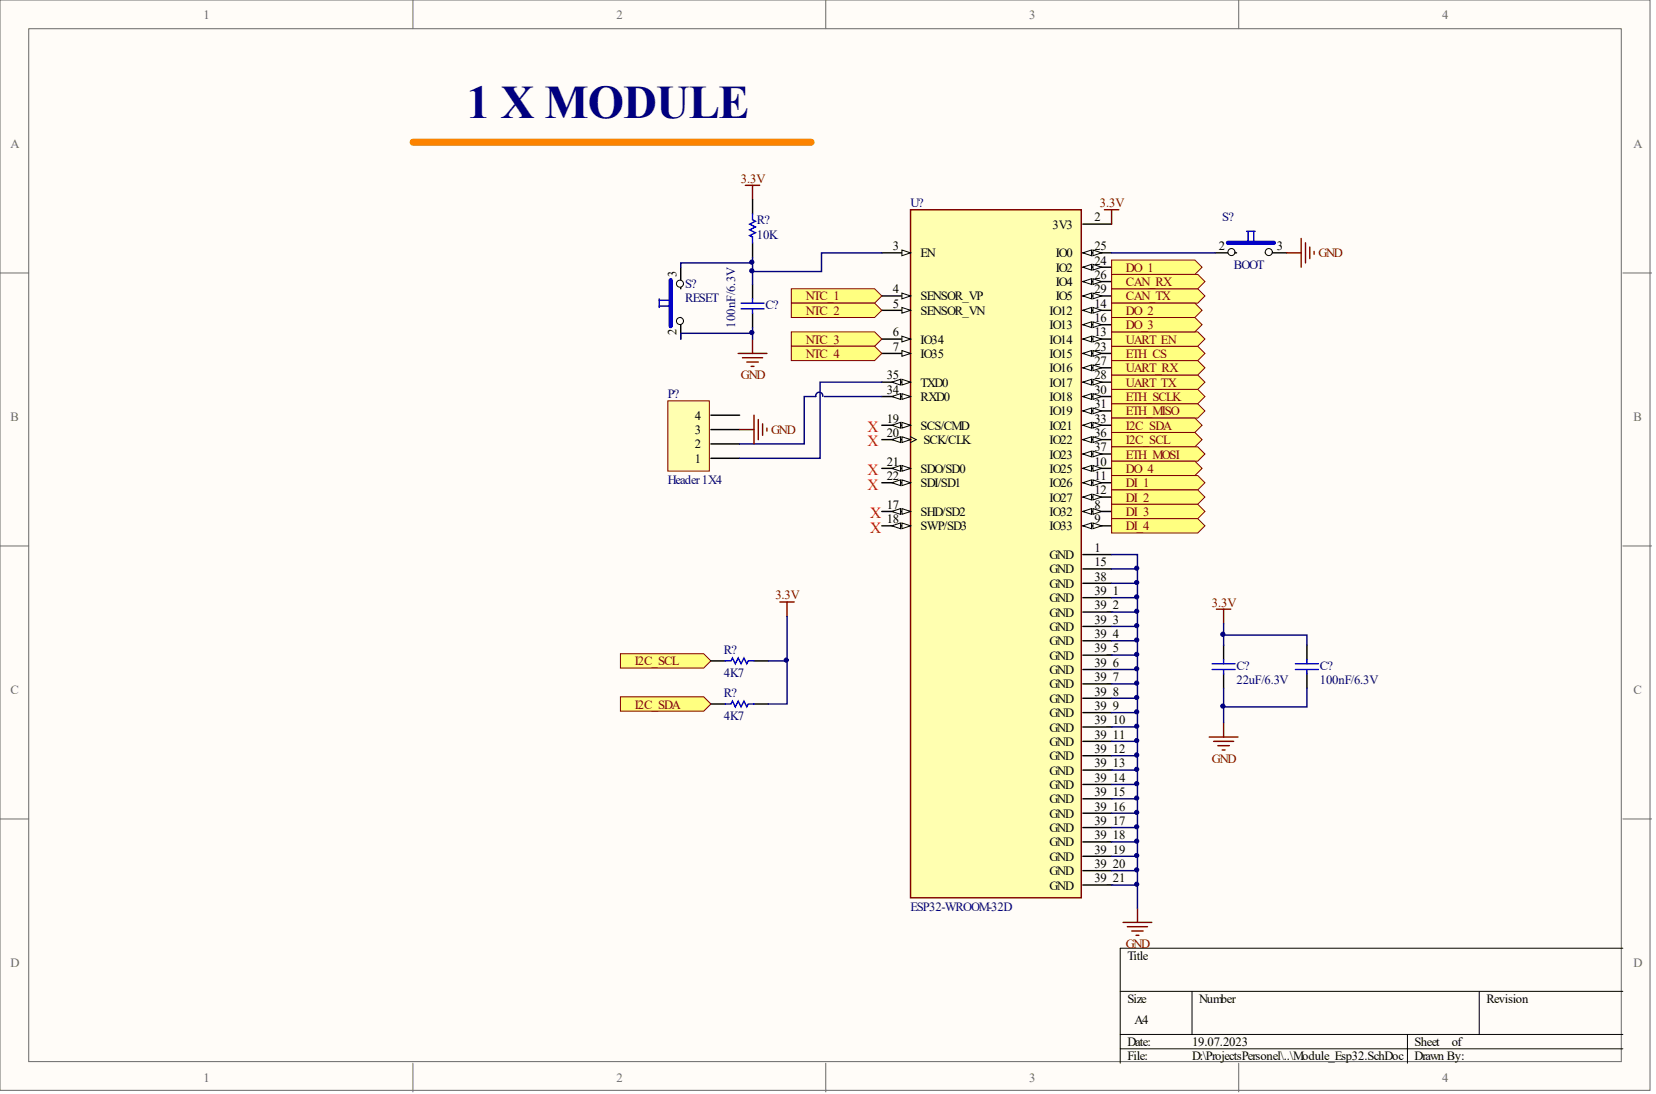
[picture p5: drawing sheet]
<svg xmlns="http://www.w3.org/2000/svg" width="292mm" height="193mm" viewBox="0 0 292 193" stroke-linecap="round" stroke-linejoin="round" font-family="sans-serif">
<g fill="#fffcf8" stroke="#696969" stroke-width=".18">
<path d="M0 0h291v192.3h-291z"/>
<path d="M5.1 5.1h280.9v182.2h-280.9z"/>
</g>
<path d="M72.8 0v5.1M145.7 0v5.1M218.5 0v5.1M0 48.1h5.1M286.3 48.1h5M0 96.3h5.1M286.3 96.3h5M0 144.5h5.1M286.3 144.5h5M72.8 187.5v5.1M145.7 187.5v5.1M218.5 187.5v5.1" fill="none" stroke="#696969" stroke-width=".18"/>
<path d="M197.6 174.9h88.7M210.3 174.9v7.6M260.9 174.9v7.6M286.3 167.3h-88.7v20.2M197.6 182.5h88.7M197.6 185h88.7M248.3 182.5v5" fill="none" stroke="#000" stroke-width=".18"/>
<g fill="#ffff80" stroke="#800000" stroke-width=".18">
<path d="M109.4 115.3h14.7l1.3 1.3-1.3 1.2h-14.7z" fill-rule="evenodd"/>
<path d="M109.4 122.9h14.7l1.3 1.3-1.3 1.2h-14.7z" fill-rule="evenodd"/>
</g>
<path d="M137.6 106.2h2.5M138.8 106.2v2.5" fill="none" stroke="#800000" stroke-width=".25"/>
<path d="M125.4 116.6h2.5M133 116.6h2.5M125.4 124.2h2.5M133 124.2h2.5" fill="none" stroke="#000" stroke-width=".25"/>
<path d="M127.9 116.6h1l.3-.5 .5 1 .5-1 .5 1 .5-1 .5 1 .3-.5h1M127.9 124.2h1l.3-.5 .5 1 .5-1 .5 1 .5-1 .5 1 .3-.5h1" fill="none" stroke="#00f" stroke-width=".25"/>
<path d="M135.5 116.6h3.3v7.6h-3.3M138.8 108.7v7.9" fill="none" stroke="#000080" stroke-width=".25"/>
<path d="M72.9 25.1h70.2" fill="none" stroke="#fd8300" stroke-width="1.3"/>
<path d="M160.6 37h30.1v121.4h-30.1z" fill="#ffffb0" stroke="#800000" stroke-width=".25"/>
<path d="M155.5 44.6h5.1" fill="none" stroke="#000" stroke-width=".25"/>
<path d="M159.1 44.1l1.5 .5-1.5 .5z" fill="#fffcf8" stroke="#000" stroke-width=".18"/>
<path d="M155.5 52.2h5.1" fill="none" stroke="#000" stroke-width=".25"/>
<path d="M159.1 51.7l1.5 .5-1.5 .5z" fill="#fffcf8" stroke="#000" stroke-width=".18"/>
<path d="M155.5 54.7h5.1" fill="none" stroke="#000" stroke-width=".25"/>
<path d="M159.1 54.2l1.5 .5-1.5 .5z" fill="#fffcf8" stroke="#000" stroke-width=".18"/>
<path d="M155.5 59.8h5.1" fill="none" stroke="#000" stroke-width=".25"/>
<path d="M159.1 59.3l1.5 .5-1.5 .5z" fill="#fffcf8" stroke="#000" stroke-width=".18"/>
<path d="M155.5 62.3h5.1" fill="none" stroke="#000" stroke-width=".25"/>
<path d="M159.1 61.8l1.5 .5-1.5 .5z" fill="#fffcf8" stroke="#000" stroke-width=".18"/>
<path d="M155.5 67.4h5.1" fill="none" stroke="#000" stroke-width=".25"/>
<g fill="#fffcf8" stroke="#000" stroke-width=".18">
<path d="M159.1 66.9l1.5 .5-1.5 .5z"/>
<path d="M157.3 67.4l1.5-.5v1z"/>
</g>
<path d="M155.5 69.9h5.1" fill="none" stroke="#000" stroke-width=".25"/>
<g fill="#fffcf8" stroke="#000" stroke-width=".18">
<path d="M159.1 69.4l1.5 .5-1.5 .6z"/>
<path d="M157.3 69.9l1.5-.5v1.1z"/>
</g>
<path d="M155.5 75h5.1" fill="none" stroke="#000" stroke-width=".25"/>
<g fill="#fffcf8" stroke="#000" stroke-width=".18">
<path d="M159.1 74.5l1.5 .5-1.5 .5z"/>
<path d="M157.3 75l1.5-.5v1z"/>
</g>
<path d="M155.5 77.5h5.1" fill="none" stroke="#000" stroke-width=".25"/>
<path d="M160.6 77l1 .5-1 .6" fill="none" stroke="#000" stroke-width=".18"/>
<g fill="#fffcf8" stroke="#000" stroke-width=".18">
<path d="M159.1 77l1.5 .5-1.5 .6z"/>
<path d="M157.3 77.5l1.5-.5v1.1z"/>
</g>
<path d="M155.5 82.6h5.1" fill="none" stroke="#000" stroke-width=".25"/>
<g fill="#fffcf8" stroke="#000" stroke-width=".18">
<path d="M159.1 82.1l1.5 .5-1.5 .5z"/>
<path d="M157.3 82.6l1.5-.5v1z"/>
</g>
<path d="M155.5 85.1h5.1" fill="none" stroke="#000" stroke-width=".25"/>
<g fill="#fffcf8" stroke="#000" stroke-width=".18">
<path d="M159.1 84.6l1.5 .5-1.5 .6z"/>
<path d="M157.3 85.1l1.5-.5v1.1z"/>
</g>
<path d="M155.5 90.2h5.1" fill="none" stroke="#000" stroke-width=".25"/>
<g fill="#fffcf8" stroke="#000" stroke-width=".18">
<path d="M159.1 89.7l1.5 .5-1.5 .5z"/>
<path d="M157.3 90.2l1.5-.5v1z"/>
</g>
<path d="M155.5 92.8h5.1" fill="none" stroke="#000" stroke-width=".25"/>
<g fill="#fffcf8" stroke="#000" stroke-width=".18">
<path d="M159.1 92.2l1.5 .6-1.5 .5z"/>
<path d="M157.3 92.8l1.5-.6v1.1z"/>
</g>
<path d="M191 39.5h5.1M191 44.6h5.1" fill="none" stroke="#000" stroke-width=".25"/>
<g fill="#fffcf8" stroke="#000" stroke-width=".18">
<path d="M191 44.6l1.5-.5v1z"/>
<path d="M192.8 44.1l1.5 .5-1.5 .5z"/>
</g>
<path d="M191 47.1h5.1" fill="none" stroke="#000" stroke-width=".25"/>
<g fill="#fffcf8" stroke="#000" stroke-width=".18">
<path d="M191 47.1l1.5-.5v1z"/>
<path d="M192.8 46.6l1.5 .5-1.5 .5z"/>
</g>
<path d="M191 49.7h5.1" fill="none" stroke="#000" stroke-width=".25"/>
<g fill="#fffcf8" stroke="#000" stroke-width=".18">
<path d="M191 49.7l1.5-.5v1z"/>
<path d="M192.8 49.2l1.5 .5-1.5 .5z"/>
</g>
<path d="M191 52.2h5.1" fill="none" stroke="#000" stroke-width=".25"/>
<g fill="#fffcf8" stroke="#000" stroke-width=".18">
<path d="M191 52.2l1.5-.5v1z"/>
<path d="M192.8 51.7l1.5 .5-1.5 .5z"/>
</g>
<path d="M191 54.7h5.1" fill="none" stroke="#000" stroke-width=".25"/>
<g fill="#fffcf8" stroke="#000" stroke-width=".18">
<path d="M191 54.7l1.5-.5v1z"/>
<path d="M192.8 54.2l1.5 .5-1.5 .5z"/>
</g>
<path d="M191 57.3h5.1" fill="none" stroke="#000" stroke-width=".25"/>
<g fill="#fffcf8" stroke="#000" stroke-width=".18">
<path d="M191 57.3l1.5-.5v1z"/>
<path d="M192.8 56.8l1.5 .5-1.5 .5z"/>
</g>
<path d="M191 59.8h5.1" fill="none" stroke="#000" stroke-width=".25"/>
<g fill="#fffcf8" stroke="#000" stroke-width=".18">
<path d="M191 59.8l1.5-.5v1z"/>
<path d="M192.8 59.3l1.5 .5-1.5 .5z"/>
</g>
<path d="M191 62.3h5.1" fill="none" stroke="#000" stroke-width=".25"/>
<g fill="#fffcf8" stroke="#000" stroke-width=".18">
<path d="M191 62.3l1.5-.5v1z"/>
<path d="M192.8 61.8l1.5 .5-1.5 .5z"/>
</g>
<path d="M191 64.9h5.1" fill="none" stroke="#000" stroke-width=".25"/>
<g fill="#fffcf8" stroke="#000" stroke-width=".18">
<path d="M191 64.9l1.5-.5v1z"/>
<path d="M192.8 64.4l1.5 .5-1.5 .5z"/>
</g>
<path d="M191 67.4h5.1" fill="none" stroke="#000" stroke-width=".25"/>
<g fill="#fffcf8" stroke="#000" stroke-width=".18">
<path d="M191 67.4l1.5-.5v1z"/>
<path d="M192.8 66.9l1.5 .5-1.5 .5z"/>
</g>
<path d="M191 69.9h5.1" fill="none" stroke="#000" stroke-width=".25"/>
<g fill="#fffcf8" stroke="#000" stroke-width=".18">
<path d="M191 69.9l1.5-.5v1.1z"/>
<path d="M192.8 69.4l1.5 .5-1.5 .6z"/>
</g>
<path d="M191 72.5h5.1" fill="none" stroke="#000" stroke-width=".25"/>
<g fill="#fffcf8" stroke="#000" stroke-width=".18">
<path d="M191 72.5l1.5-.5v1z"/>
<path d="M192.8 72l1.5 .5-1.5 .5z"/>
</g>
<path d="M191 75h5.1" fill="none" stroke="#000" stroke-width=".25"/>
<g fill="#fffcf8" stroke="#000" stroke-width=".18">
<path d="M191 75l1.5-.5v1z"/>
<path d="M192.8 74.5l1.5 .5-1.5 .5z"/>
</g>
<path d="M191 77.5h5.1" fill="none" stroke="#000" stroke-width=".25"/>
<g fill="#fffcf8" stroke="#000" stroke-width=".18">
<path d="M191 77.5l1.5-.5v1.1z"/>
<path d="M192.8 77l1.5 .5-1.5 .6z"/>
</g>
<path d="M191 80.1h5.1" fill="none" stroke="#000" stroke-width=".25"/>
<g fill="#fffcf8" stroke="#000" stroke-width=".18">
<path d="M191 80.1l1.5-.5v1z"/>
<path d="M192.8 79.6l1.5 .5-1.5 .5z"/>
</g>
<path d="M191 82.6h5.1" fill="none" stroke="#000" stroke-width=".25"/>
<g fill="#fffcf8" stroke="#000" stroke-width=".18">
<path d="M191 82.6l1.5-.5v1z"/>
<path d="M192.8 82.1l1.5 .5-1.5 .5z"/>
</g>
<path d="M191 85.1h5.1" fill="none" stroke="#000" stroke-width=".25"/>
<g fill="#fffcf8" stroke="#000" stroke-width=".18">
<path d="M191 85.1l1.5-.5v1.1z"/>
<path d="M192.8 84.6l1.5 .5-1.5 .6z"/>
</g>
<path d="M191 87.7h5.1" fill="none" stroke="#000" stroke-width=".25"/>
<g fill="#fffcf8" stroke="#000" stroke-width=".18">
<path d="M191 87.7l1.5-.5v1z"/>
<path d="M192.8 87.2l1.5 .5-1.5 .5z"/>
</g>
<path d="M191 90.2h5.1" fill="none" stroke="#000" stroke-width=".25"/>
<g fill="#fffcf8" stroke="#000" stroke-width=".18">
<path d="M191 90.2l1.5-.5v1z"/>
<path d="M192.8 89.7l1.5 .5-1.5 .5z"/>
</g>
<path d="M191 92.8h5.1" fill="none" stroke="#000" stroke-width=".25"/>
<g fill="#fffcf8" stroke="#000" stroke-width=".18">
<path d="M191 92.8l1.5-.6v1.1z"/>
<path d="M192.8 92.2l1.5 .6-1.5 .5z"/>
</g>
<g fill="none" stroke="#000" stroke-width=".25">
<path d="M191 97.8h5.1M191 100.4h5.1M191 102.9h5.1M191 105.4h5.1M191 108h5.1M191 110.5h5.1M191 113h5.1M191 115.6h5.1M191 118.1h5.1M191 120.6h5.1M191 123.2h5.1M191 125.7h5.1"/>
<path d="M191 128.2h5.1M191 130.8h5.1M191 133.3h5.1M191 135.8h5.1M191 138.4h5.1M191 140.9h5.1M191 143.4h5.1M191 146h5.1M191 148.5h5.1M191 151h5.1M191 153.6h5.1M191 156.1h5.1"/>
</g>
<path d="M194.8 37h2.5M196.1 37v2.5M198.1 162.7h5.1M198.9 163.5h3.5M199.6 164.2h2M200.4 165h.5M200.6 160.2v2.5" fill="none" stroke="#800000" stroke-width=".25"/>
<g fill="none" stroke="#000080" stroke-width=".25">
<path d="M196.1 97.8h4.5v2.6M196.1 100.4h4.5v2.5M196.1 102.9h4.5v2.5M196.1 105.4h4.5v2.6M196.1 108h4.5v2.5M196.1 110.5h4.5v2.5M196.1 113h4.5v2.6M196.1 115.6h4.5v5h-4.5M196.1 118.1h4.5M196.1 128.2h4.5v2.6h-4.5M200.6 138.4v2.5h-4.5M200.6 135.8v2.6h-4.5"/>
<path d="M200.6 133.3v2.5h-4.5M200.6 130.8v2.5h-4.5M200.6 123.2v2.5h-4.5M200.6 120.6v2.6h-4.5M200.6 125.7v2.5M196.1 156.1h4.5v4.1M196.1 146h4.5M200.6 151v2.6h-4.5M200.6 148.5v2.5h-4.5M200.6 143.4v5.1h-4.5M200.6 140.9v2.5h-4.5M200.6 153.6v2.5"/>
</g>
<g fill="#ffff80" stroke="#800000" stroke-width=".18">
<path d="M196.1 71.2h15.2l1.2 1.3-1.2 1.2h-15.2z" fill-rule="evenodd"/>
<path d="M196.1 68.7h15.2l1.2 1.2-1.2 1.3h-15.2z" fill-rule="evenodd"/>
<path d="M196.1 61.1h15.2l1.2 1.2-1.2 1.3h-15.2z" fill-rule="evenodd"/>
<path d="M196.1 50.9h15.2l1.2 1.3-1.2 1.3h-15.2z" fill-rule="evenodd"/>
<path d="M196.1 48.4h15.2l1.2 1.3-1.2 1.2h-15.2z" fill-rule="evenodd"/>
<path d="M196.1 76.3h14.7l1.2 1.2-1.2 1.3h-14.7z" fill-rule="evenodd"/>
<path d="M196.1 73.7h14.7l1.2 1.3-1.2 1.3h-14.7z" fill-rule="evenodd"/>
<path d="M196.1 78.8h15.2l1.2 1.3-1.2 1.2h-15.2z" fill-rule="evenodd"/>
<path d="M196.1 66.1h15.2l1.2 1.3-1.2 1.3h-15.2z" fill-rule="evenodd"/>
<path d="M196.1 63.6h15.2l1.2 1.3-1.2 1.2h-15.2z" fill-rule="evenodd"/>
<path d="M139.6 50.9h14.7l1.2 1.3-1.2 1.3h-14.7z" fill-rule="evenodd"/>
<path d="M139.6 53.5h14.7l1.2 1.2-1.2 1.3h-14.7z" fill-rule="evenodd"/>
<path d="M139.6 58.5h14.7l1.2 1.3-1.2 1.3h-14.7z" fill-rule="evenodd"/>
<path d="M139.6 61.1h14.7l1.2 1.2-1.2 1.3h-14.7z" fill-rule="evenodd"/>
<path d="M196.1 58.5h15.2l1.2 1.3-1.2 1.3h-15.2z" fill-rule="evenodd"/>
<path d="M196.1 45.9h14.7l1.2 1.2-1.2 1.3h-14.7z" fill-rule="evenodd"/>
<path d="M196.1 53.5h14.7l1.2 1.2-1.2 1.3h-14.7z" fill-rule="evenodd"/>
<path d="M196.1 56h14.7l1.2 1.3-1.2 1.2h-14.7z" fill-rule="evenodd"/>
<path d="M196.1 81.3h14.7l1.2 1.3-1.2 1.3h-14.7z" fill-rule="evenodd"/>
<path d="M196.1 83.9h15.2l1.2 1.2-1.2 1.3h-15.2z" fill-rule="evenodd"/>
<path d="M196.1 86.4h15.2l1.2 1.3-1.2 1.3h-15.2z" fill-rule="evenodd"/>
<path d="M196.1 89h15.2l1.2 1.2-1.2 1.3h-15.2z" fill-rule="evenodd"/>
<path d="M196.1 91.5h15.2l1.2 1.3-1.2 1.2h-15.2z" fill-rule="evenodd"/>
</g>
<path d="M132.7 35.2v2.6M132.7 42.8v2.6M132.7 50.2v2.5M132.7 55.2v2.6M214.3 44.6h3.8M215.8 113.8v2.5M215.8 118.9v2.5M230.5 113.8v2.5M230.5 118.9v2.5" fill="none" stroke="#000" stroke-width=".25"/>
<g fill="none" stroke="#00f" stroke-width=".25">
<path d="M132.7 37.8v1l.5 .2-1 .5 1 .5-1 .5 1 .6-1 .5 .5 .2v1M130.7 53.5h4.1M130.7 54.5h4.1M132.7 52.7v.8M132.7 54.5v.7M213.8 117.1h4.1M213.8 118.1h4.1M215.8 116.3v.8M215.8 118.1v.8M228.5 117.1h4.1M228.5 118.1h4.1M230.5 116.3v.8"/>
<path d="M230.5 118.1v.8"/>
</g>
<g fill="none" stroke="#800000" stroke-width=".25">
<path d="M131.5 32.7h2.5M132.7 32.7v2.5M132.7 59.8v2.5M130.2 62.3h5.1M131 63.1h3.5M131.7 63.9h2.1M132.5 64.6h.5M214.6 107.5h2.5M215.8 107.5v2.5M213.3 130h5.1M214.1 130.8h3.5M214.8 131.5h2"/>
<path d="M215.6 132.3h.5M215.8 127.5v2.5"/>
</g>
<path d="M132.7 45.4v4.8M155.5 44.6h-10.6v3.3h-12.2M215.8 112h14.7v1.8M215.8 110v3.8M215.8 121.4v6.1M230.5 121.4v3.3h-14.7" fill="none" stroke="#000080" stroke-width=".25"/>
<circle cx="217.2" cy="44.5" r=".62" fill="#fffcf8" stroke="#000" stroke-width=".18"/>
<path d="M223.2 44.6h3.8" fill="none" stroke="#000" stroke-width=".25"/>
<circle cx="223.8" cy="44.5" r=".62" fill="#fffcf8" stroke="#000" stroke-width=".18"/>
<path d="M216.6 42.8h8.1" fill="none" stroke="#00f" stroke-width=".76"/>
<path d="M219.9 40.8h1.5M220.1 40.8v1.8M221.2 40.8v1.8" fill="none" stroke="#00f" stroke-width=".25"/>
<path d="M132.7 57.8v2M196.1 44.6h18.2" fill="none" stroke="#000080" stroke-width=".25"/>
<path d="M227 44.6h2.5M229.5 42.1v5M230.3 42.8v3.6M231 43.6v2M231.8 44.3v.6" fill="none" stroke="#800000" stroke-width=".25"/>
<path d="M120.1 56v3.8" fill="none" stroke="#000" stroke-width=".25"/>
<circle cx="119.9" cy="56.6" r=".62" fill="#fffcf8" stroke="#000" stroke-width=".18"/>
<path d="M120.1 47.1v3.8" fill="none" stroke="#000" stroke-width=".25"/>
<circle cx="119.9" cy="50" r=".62" fill="#fffcf8" stroke="#000" stroke-width=".18"/>
<path d="M118.3 49.4v8.1" fill="none" stroke="#00f" stroke-width=".76"/>
<path d="M116.3 54h1.7M116.3 53h1.7M116.3 52.7v1.5" fill="none" stroke="#00f" stroke-width=".25"/>
<path d="M132.7 46.4h-12.6v.7M132.7 58.8h-12.6v1" fill="none" stroke="#000080" stroke-width=".25"/>
<path d="M117.8 70.7h7.3v12.4h-7.3z" fill="#ffffb0" stroke="#800000" stroke-width=".18"/>
<path d="M125.4 78.3h5.1M125.4 75.8h5.1M125.4 73.2h5.1M125.4 80.8h5.1" fill="none" stroke="#000" stroke-width=".25"/>
<path d="M145.1 69.9a.62 .62 0 0 0-.6-.7 .62 .62 0 0 0-.6 .7h-2v8.4h-11.4M145.4 69.9h10.1M155.5 67.4h-10.9v13.4h-14.1" fill="none" stroke="#000080" stroke-width=".25"/>
<path d="M130.5 75.8h2.5M133 73.2v5.1M133.8 74v3.5M134.5 74.8v2M135.3 75.5v.5" fill="none" stroke="#800000" stroke-width=".25"/>
<g fill="#000080" stroke="#000080" stroke-width=".18">
<circle cx="132.6" cy="58.7" r=".37"/>
<circle cx="132.6" cy="47.8" r=".37"/>
<circle cx="132.6" cy="46.2" r=".37"/>
<circle cx="138.7" cy="116.4" r=".37"/>
<circle cx="200.5" cy="156" r=".37"/>
<circle cx="200.5" cy="153.4" r=".37"/>
<circle cx="200.5" cy="150.9" r=".37"/>
<circle cx="200.5" cy="148.4" r=".37"/>
<circle cx="200.5" cy="145.8" r=".37"/>
<circle cx="200.5" cy="143.3" r=".37"/>
<circle cx="200.5" cy="140.8" r=".37"/>
<circle cx="200.5" cy="138.2" r=".37"/>
<circle cx="200.5" cy="135.7" r=".37"/>
<circle cx="200.5" cy="133.2" r=".37"/>
<circle cx="200.5" cy="130.6" r=".37"/>
<circle cx="200.5" cy="128.1" r=".37"/>
<circle cx="200.5" cy="125.6" r=".37"/>
<circle cx="200.5" cy="123" r=".37"/>
<circle cx="200.5" cy="120.5" r=".37"/>
<circle cx="200.5" cy="118" r=".37"/>
<circle cx="200.5" cy="115.4" r=".37"/>
<circle cx="200.5" cy="112.9" r=".37"/>
<circle cx="200.5" cy="110.4" r=".37"/>
<circle cx="200.5" cy="107.8" r=".37"/>
<circle cx="200.5" cy="105.3" r=".37"/>
<circle cx="200.5" cy="102.8" r=".37"/>
<circle cx="200.5" cy="100.2" r=".37"/>
<circle cx="215.7" cy="124.5" r=".37"/>
<circle cx="215.7" cy="111.9" r=".37"/>
</g>
<text font-size="8.2" fill="#000080" x="82.3" y="20.9">1 X MODULE</text>
<g font-size="2.7" fill="#f00">
<text x="153" y="76.2">X</text>
<text x="153" y="78.7">X</text>
<text x="153" y="83.8">X</text>
<text x="153" y="86.3">X</text>
<text x="153.5" y="91.4">X</text>
<text x="153.5" y="94">X</text>
</g>
<g font-size="2.2" fill="#696969">
<text x="35.9" y="3.3">1</text>
<text x="108.7" y="3.3">2</text>
<text x="181.6" y="3.3">3</text>
<text x="254.4" y="3.3">4</text>
<text x="1.8" y="26.1">A</text>
<text x="288.1" y="26.1">A</text>
<text x="1.8" y="74.2">B</text>
<text x="288.1" y="74.2">B</text>
<text x="1.8" y="122.4">C</text>
<text x="288.1" y="122.4">C</text>
<text x="1.8" y="170.5">D</text>
<text x="288.1" y="170.5">D</text>
<text x="35.9" y="190.8">1</text>
<text x="108.7" y="190.8">2</text>
<text x="181.6" y="190.8">3</text>
<text x="254.4" y="190.8">4</text>
</g>
<g font-size="2.2" fill="#800000">
<text x="130.7" y="32.2">3.3V</text>
<text x="194" y="36.5">3.3V</text>
<text x="198.6" y="47.9">DO_1</text>
<text x="232.6" y="45.4">GND</text>
<text x="142.1" y="53">NTC_1</text>
<text x="198.6" y="53">CAN_TX</text>
<text x="198.6" y="50.5">CAN_RX</text>
<text x="142.1" y="55.5">NTC_2</text>
<text x="198.6" y="55.5">DO_2</text>
<text x="198.6" y="58.1">DO_3</text>
<text x="142.1" y="60.6">NTC_3</text>
<text x="142.1" y="63.1">NTC_4</text>
<text x="198.6" y="63.1">ETH_CS</text>
<text x="198.6" y="65.7">UART_RX</text>
<text x="198.6" y="60.6">UART_EN</text>
<text x="130.7" y="66.9">GND</text>
<text x="198.6" y="70.7">ETH_SCLK</text>
<text x="198.6" y="68.2">UART_TX</text>
<text x="136" y="76.6">GND</text>
<text x="198.6" y="73.3">ETH_MISO</text>
<text x="198.6" y="75.8">I2C_SDA</text>
<text x="198.6" y="78.3">I2C_SCL</text>
<text x="198.6" y="80.9">ETH_MOSI</text>
<text x="198.6" y="83.4">DO_4</text>
<text x="198.6" y="85.9">DI_1</text>
<text x="198.6" y="88.5">DI_2</text>
<text x="198.6" y="91">DI_3</text>
<text x="198.6" y="93.5">DI_4</text>
<text x="136.8" y="105.7">3.3V</text>
<text x="213.8" y="107">3.3V</text>
<text x="112" y="117.4">I2C_SCL</text>
<text x="112" y="125">I2C_SDA</text>
<text x="213.8" y="134.5">GND</text>
<text x="198.6" y="167.2">GND</text>
</g>
<g font-size="2.2" fill="#000080">
<text x="133.5" y="39.6">R?</text>
<text x="160.6" y="36.5">U?</text>
<text x="215.6" y="39.1">S?</text>
<text x="133.5" y="42.1">10K</text>
<text x="217.6" y="47.4">BOOT</text>
<text x="120.8" y="50.7">S?</text>
<text x="120.8" y="53.3">RESET</text>
<text x="129.7" y="57.8" transform="rotate(-90 129.7 57.8)">100nF/6.3V</text>
<text x="135" y="54.5">C?</text>
<text x="117.8" y="70.2">P?</text>
<text x="117.8" y="85.4">Header1X4</text>
<text x="127.7" y="115.3">R?</text>
<text x="127.7" y="119.4">4K7</text>
<text x="218.1" y="118.1">C?</text>
<text x="232.8" y="118.1">C?</text>
<text x="127.7" y="122.9">R?</text>
<text x="218.1" y="120.7">22uF/6.3V</text>
<text x="232.8" y="120.7">100nF/6.3V</text>
<text x="127.7" y="127">4K7</text>
<text x="160.6" y="160.7">ESP32-WROOM-32D</text>
</g>
<g font-size="2.2">
<text x="185.7" y="40.3">3V3</text>
<text x="193" y="39.1">2</text>
<text x="157.5" y="44.1">3</text>
<text x="162.4" y="45.4">EN</text>
<text x="186.2" y="45.4">IO0</text>
<text x="186.2" y="47.9">IO2</text>
<text x="193" y="44.1">25</text>
<text x="193" y="46.7">24</text>
<text x="215" y="44.1">2</text>
<text x="225.2" y="44.1">3</text>
<text x="119.3" y="48.9" transform="rotate(-90 119.3 48.9)">3</text>
<text x="157.5" y="51.7">4</text>
<text x="162.4" y="53">SENSOR_VP</text>
<text x="186.2" y="50.5">IO4</text>
<text x="186.2" y="53">IO5</text>
<text x="193" y="49.2">26</text>
<text x="193" y="51.7">29</text>
<text x="119.3" y="59.1" transform="rotate(-90 119.3 59.1)">2</text>
<text x="157.5" y="54.3">5</text>
<text x="157.5" y="59.3">6</text>
<text x="162.4" y="55.5">SENSOR_VN</text>
<text x="185.1" y="55.5">IO12</text>
<text x="185.1" y="58.1">IO13</text>
<text x="193" y="54.3">14</text>
<text x="193" y="56.8">16</text>
<text x="193" y="59.3">13</text>
<text x="157.5" y="61.9">7</text>
<text x="162.4" y="60.6">IO34</text>
<text x="162.4" y="63.1">IO35</text>
<text x="185.1" y="60.6">IO14</text>
<text x="185.1" y="63.1">IO15</text>
<text x="185.1" y="65.7">IO16</text>
<text x="193" y="61.9">23</text>
<text x="193" y="64.4">27</text>
<text x="156.4" y="66.9">35</text>
<text x="156.4" y="69.5">34</text>
<text x="162.4" y="68.2">TXD0</text>
<text x="162.4" y="70.7">RXD0</text>
<text x="185.1" y="68.2">IO17</text>
<text x="185.1" y="70.7">IO18</text>
<text x="193" y="66.9">28</text>
<text x="193" y="69.5">30</text>
<text x="122.5" y="76.6">3</text>
<text x="122.5" y="74">4</text>
<text x="156.4" y="74.5">19</text>
<text x="156.4" y="77.1">20</text>
<text x="162.4" y="75.8">SCS/CMD</text>
<text x="185.1" y="73.3">IO19</text>
<text x="185.1" y="75.8">IO21</text>
<text x="193" y="72">31</text>
<text x="193" y="74.5">33</text>
<text x="193" y="77.1">36</text>
<text x="122.5" y="81.6">1</text>
<text x="122.5" y="79.1">2</text>
<text x="156.4" y="82.1">21</text>
<text x="162.4" y="83.4">SDO/SD0</text>
<text x="162.9" y="78.3">SCK/CLK</text>
<text x="185.1" y="78.3">IO22</text>
<text x="185.1" y="80.9">IO23</text>
<text x="185.1" y="83.4">IO25</text>
<text x="193" y="79.6">37</text>
<text x="193" y="82.1">10</text>
<text x="156.4" y="84.7">22</text>
<text x="156.4" y="89.7">17</text>
<text x="162.4" y="85.9">SDI/SD1</text>
<text x="185.1" y="85.9">IO26</text>
<text x="185.1" y="88.5">IO27</text>
<text x="193" y="84.7">11</text>
<text x="193" y="87.2">12</text>
<text x="193" y="89.7">8</text>
<text x="156.4" y="92.3">18</text>
<text x="162.4" y="91">SHD/SD2</text>
<text x="162.4" y="93.5">SWP/SD3</text>
<text x="185.1" y="91">IO32</text>
<text x="185.1" y="93.5">IO33</text>
<text x="193" y="92.3">9</text>
<text x="185.1" y="98.6">GND</text>
<text x="185.1" y="101.2">GND</text>
<text x="193" y="97.3">1</text>
<text x="193" y="99.9">15</text>
<text x="185.1" y="103.7">GND</text>
<text x="185.1" y="106.2">GND</text>
<text x="193" y="102.4">38</text>
<text x="193" y="105">39_1</text>
<text x="193" y="107.5">39_2</text>
<text x="185.1" y="108.8">GND</text>
<text x="185.1" y="111.3">GND</text>
<text x="185.1" y="113.8">GND</text>
<text x="193" y="110">39_3</text>
<text x="193" y="112.6">39_4</text>
<text x="185.1" y="116.4">GND</text>
<text x="185.1" y="118.9">GND</text>
<text x="193" y="115.1">39_5</text>
<text x="193" y="117.6">39_6</text>
<text x="185.1" y="121.4">GND</text>
<text x="185.1" y="124">GND</text>
<text x="193" y="120.2">39_7</text>
<text x="193" y="122.7">39_8</text>
<text x="193" y="125.2">39_9</text>
<text x="185.1" y="126.5">GND</text>
<text x="185.1" y="129">GND</text>
<text x="185.1" y="131.6">GND</text>
<text x="193" y="127.8">39_10</text>
<text x="193" y="130.3">39_11</text>
<text x="185.1" y="134.1">GND</text>
<text x="185.1" y="136.6">GND</text>
<text x="193" y="132.8">39_12</text>
<text x="193" y="135.4">39_13</text>
<text x="193" y="137.9">39_14</text>
<text x="185.1" y="139.2">GND</text>
<text x="185.1" y="141.7">GND</text>
<text x="193" y="140.4">39_15</text>
<text x="193" y="143">39_16</text>
<text x="185.1" y="144.2">GND</text>
<text x="185.1" y="146.8">GND</text>
<text x="185.1" y="149.3">GND</text>
<text x="193" y="145.5">39_17</text>
<text x="193" y="148">39_18</text>
<text x="185.1" y="151.8">GND</text>
<text x="185.1" y="154.4">GND</text>
<text x="193" y="150.6">39_19</text>
<text x="193" y="153.1">39_20</text>
<text x="193" y="155.6">39_21</text>
<text x="185.1" y="156.9">GND</text>
<text x="198.9" y="169.2">Title</text>
<text x="198.9" y="176.9">Size</text>
<text x="211.5" y="176.9">Number</text>
<text x="262.2" y="176.9">Revision</text>
<text x="198.9" y="184.5">Date:</text>
<text x="200.1" y="180.7">A4</text>
<text x="210.3" y="184.5">19.07.2023</text>
<text x="249.5" y="184.5">Sheet</text>
<text x="256.1" y="184.5">of</text>
<text x="198.9" y="187">File:</text>
<text x="210.3" y="187">D:\ProjectsPersonel\..\Module_Esp32.SchDoc</text>
<text x="249.5" y="187">Drawn By:</text>
</g>
</svg>
